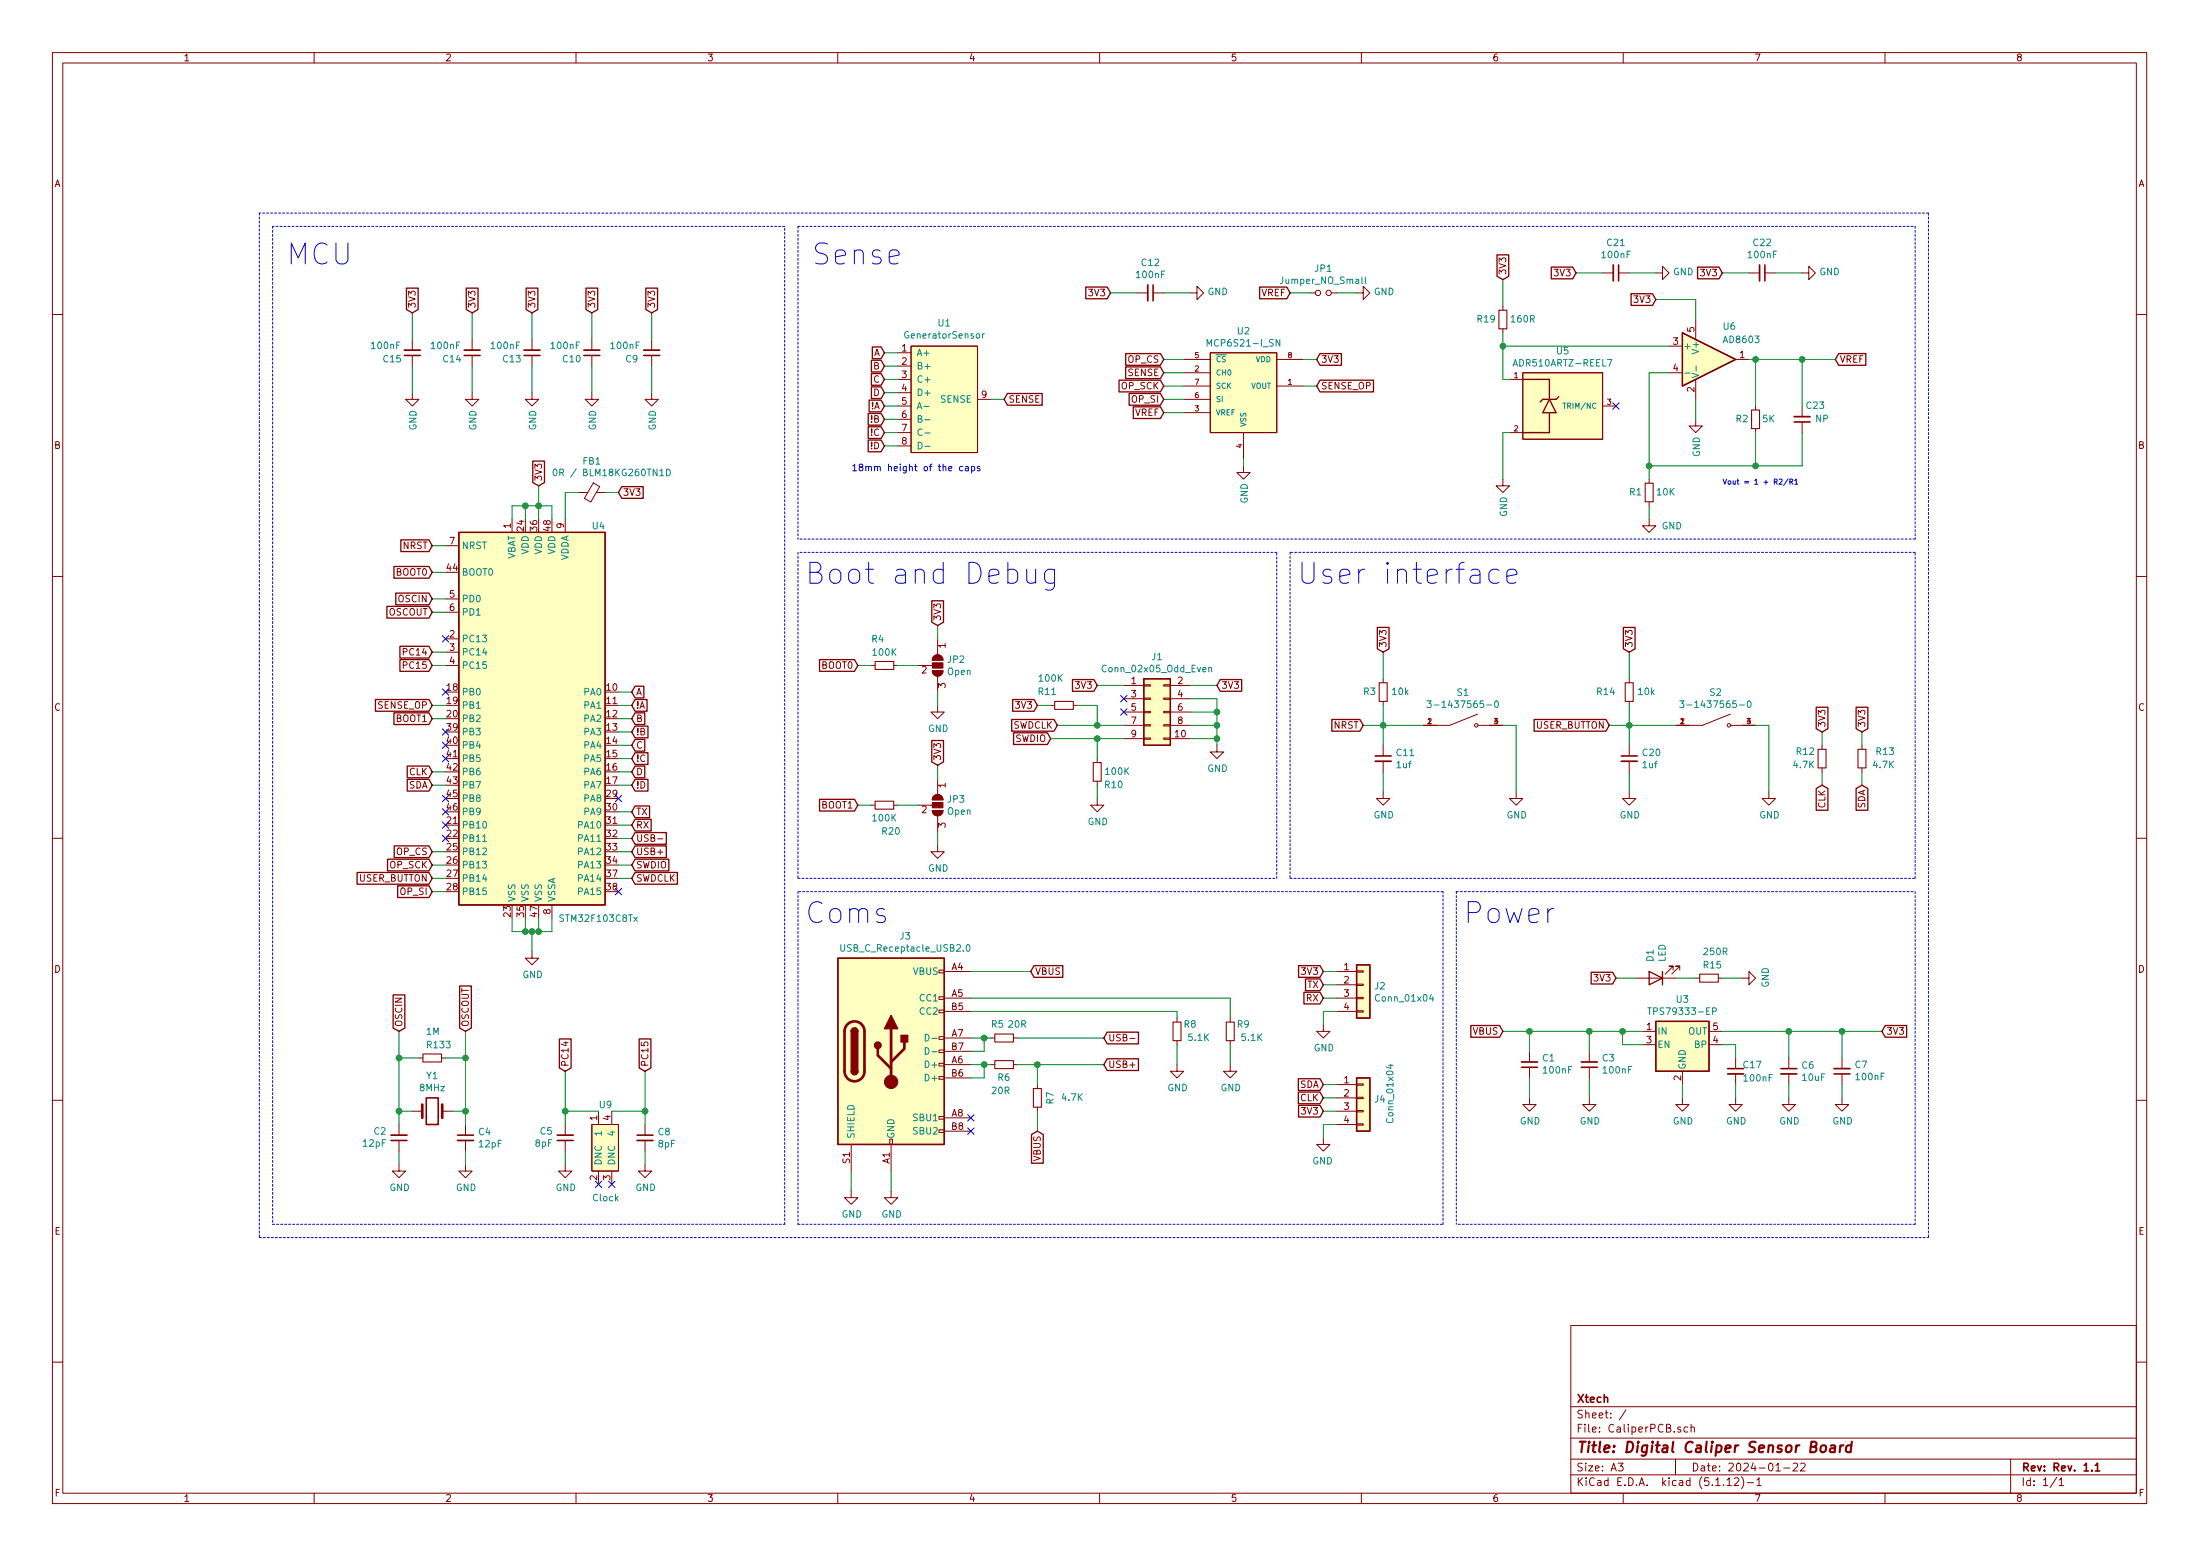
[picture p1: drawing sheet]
<svg xmlns="http://www.w3.org/2000/svg" width="420mm" height="297mm" viewBox="0 0 420 297" stroke-linecap="round" stroke-linejoin="round" font-family="sans-serif">
<g fill="none" stroke="#840000" stroke-width=".19">
<path d="M10 10h400v277h-400zM12 12h396v273.1h-396zM60 10v2M110 10v2M160 10v2M210 10v2M260 10v2M310 10v2M360 10v2M217.2 55.9h2M220.2 55.9h2M227.3 55.9h1.3v-1.3l1.3 1.3-1.3 1.3v-1.3"/>
<path d="M250.2 55.9h1M254.3 55.9h1M259.1 55.9h1.2v-1.3l1.3 1.3-1.3 1.3v-1.3M287 58.5v.7M306.1 52.1h2M309.1 52.1h2M316.2 52.1h1.3v-1.3l1.3 1.3-1.3 1.3v-1.3M334 52.1h2M337.1 52.1h2M344.2 52.1h1.2v-1.3l1.3 1.3-1.3 1.3v-1.3M10 60h2M78.7 75v1.2h1.3l-1.3 1.3-1.2-1.3h1.2"/>
<path d="M78.7 64.8v2M78.7 67.9v2M90.2 75v1.2h1.2l-1.2 1.3-1.3-1.3h1.3M90.2 64.8v2M90.2 67.9v2M101.6 75v1.2h1.3l-1.3 1.3-1.3-1.3h1.3M101.6 64.8v2M101.6 67.9v2M113 75v1.2h1.3l-1.3 1.3-1.2-1.3h1.2M113 64.8v2M113 67.9v2M124.5 75v1.2h1.2l-1.2 1.3-1.3-1.3h1.3"/>
<path d="M124.5 64.8v2M124.5 67.9v2M171.4 72.4h2.6M171.4 77.5h2.6M171.4 67.3h2.6M171.4 69.9h2.6M171.4 75h2.6M174 66.1h12.7v20.3h-12.7zM186.7 76.2h2.5M226.1 73.7h5M226.1 71.2h5M226.1 78.8h5"/>
<path d="M226.1 68.6h5M226.1 76.2h5M231.1 67.3h12.7v15.3h-12.7zM243.8 73.7h5.1M243.8 68.6h5.1M287 62.8v.7M288.3 72.4h2.5M290.8 71.2h15.3v12.7h-15.3zM306.1 77.5h2.5M318.8 71.2h2.5M318.8 66.1h2.5M323.8 61v3.8"/>
<path d="M323.8 72.4v3.8M331.5 68.6h2.5M335.3 77.5v.8M344.2 77.5v2M408 60h2M97.8 99.1v2.5M107.9 99.1v2.5M110.5 94h1.7M113.3 92.2l1.2 .7-1.7 2.9-1.2-.7zM113.9 94h1.7M171.4 82.6h2.6M171.4 80h2.6"/>
<path d="M171.4 85.1h2.6M237.5 88.9v1.3h1.3l-1.3 1.3-1.3-1.3h1.3M237.5 82.6v5.1M287 91.5v1.2h1.3l-1.3 1.3-1.3-1.3h1.3M288.3 82.6h2.5M315 99.1v1.3h1.2l-1.2 1.2-1.3-1.2h1.3M315 91.5v.7M315 95.8v.8M323.8 80v1.3h1.3l-1.3 1.3-1.2-1.3h1.2M335.3 81.8v.8M344.2 80.6v2M10 110h2"/>
<path d="M85.1 104.2h2.5M85.1 114.3h2.5M85.1 116.9h2.5M408 110h2M85.1 127h2.5M85.1 122h2.5M85.1 124.5h2.5M166.4 127h.7M170.7 127h.7M175.3 127h2.8M178.1 128.1h2a1.02 1.02 0 0 1-1 1 1.02 1.02 0 0 1-1-1zM178.3 125.4a1.02 1.02 0 0 1 1.1-.3 1.02 1.02 0 0 1 .7 .9h-2z"/>
<path d="M179.1 134.7v1.2h1.2l-1.2 1.3-1.3-1.3h1.3M179.1 122v3M179.1 129.1v3M200.7 134.7h.7M205 134.7h.7M214.6 138.5h3.8M214.6 130.8h3.8M214.6 133.4h3.8M214.6 135.9h3.8M218.4 138.3h1.3v.3h-1.3zM218.4 133.3h1.3v.2h-1.3zM218.4 130.7h1.3v.3h-1.3z"/>
<path d="M218.4 135.8h1.3v.3h-1.3zM222.2 138.3h1.3v.3h-1.3zM222.2 133.3h1.3v.2h-1.3zM222.2 130.7h1.3v.3h-1.3zM222.2 135.8h1.3v.3h-1.3zM223.5 138.5h3.8M223.5 130.8h3.8M223.5 133.4h3.8M223.5 135.9h3.8M264.2 129.6v.7M264.2 133.9v.8M282.2 136.3l-5.3 2.2h-5.1"/>
<path d="M282.3 138.5h4.7M311.1 129.6v.7M311.1 133.9v.8M330.5 136.3l-5.4 2.2h-5.1M330.6 138.5h4.7M166.4 153.7h.7M170.7 153.7h.7M175.3 153.7h2.8M178.1 154.7h2a1.02 1.02 0 0 1-1 1 1.02 1.02 0 0 1-1-1zM178.3 152a1.02 1.02 0 0 1 1.1-.3 1.02 1.02 0 0 1 .7 1h-2zM179.1 148.6v3.1M179.1 155.7v3.1"/>
<path d="M209.5 152.4v1.3h1.3l-1.3 1.3-1.2-1.3h1.2M209.5 144.8v.8M209.5 149.1v.8M214.6 141h3.8M218.4 140.9h1.3v.2h-1.3zM222.2 140.9h1.3v.2h-1.3zM223.5 141h3.8M232.4 142.3v1.2h1.3l-1.3 1.3-1.3-1.3h1.3M264.2 151.2v1.2h1.2l-1.2 1.3-1.3-1.3h1.3M264.2 142.3v2M264.2 145.3v2.1M289.6 151.2v1.2h1.2l-1.2 1.3-1.3-1.3h1.3"/>
<path d="M311.1 151.2v1.2h1.3l-1.3 1.3-1.2-1.3h1.2M311.1 142.3v2M311.1 145.3v2.1M337.8 151.2v1.2h1.3l-1.3 1.3-1.3-1.3h1.3M348 142.3v.7M348 146.6v.8M355.6 142.3v.7M355.6 146.6v.8M10 160h2M105.4 172.8v2.5M125.6 160.1h1M179.1 161.3v1.3h1.2l-1.2 1.3-1.3-1.3h1.3"/>
<path d="M408 160h2M101.6 181.6v1.3h1.3l-1.3 1.3-1.3-1.3h1.3M179.3 197.9h1v.5h-1zM179.3 192.8h1v.5h-1zM179.3 190.3h1v.5h-1zM179.3 185.2h1v.5h-1zM180.3 185.5h5.1M180.3 190.5h5.1M180.3 198.2h5.1M180.3 193.1h5.1M189.2 198.2h.8M193.5 198.2h.8"/>
<path d="M215.8 198.2h1M224.8 194.3v.8M224.8 198.7v.7M234.9 194.3v.8M234.9 198.7v.7M252.7 195.6v1.3h1.3l-1.3 1.3-1.2-1.3h1.2M255.3 185.5h3.8M255.3 190.5h3.8M255.3 193.1h3.8M255.3 188h3.8M259.1 192.9h1.2v.3h-1.2zM259.1 190.4h1.2v.3h-1.2z"/>
<path d="M259.1 185.3h1.2v.3h-1.2zM259.1 187.9h1.2v.2h-1.2zM312.4 186.7h7.6M313.7 196.9h2.5M313.7 199.4h2.5M319.5 185.2v-.8h-.7h.7l-1.5 1.6M320.8 185.2v-.8h-.8h.8l-1.5 1.6M323.8 186.7h.8M326.4 196.9h2.5M326.4 199.4h2.5M328.2 186.7h.7M332.7 186.7h1.3v-1.2l1.3 1.2-1.3 1.3v-1.3"/>
<path d="M10 210h2M76.2 214.7v2M76.2 217.7v2M78.7 212.1h1.9M80 202h.8M84.3 202h.8M84.5 212.1h1.9M88.9 214.7v2M88.9 217.7v2M107.9 214.7v2M107.9 217.7v2M113 214.7h5.1v8.9h-5.1z"/>
<path d="M114.3 212.1v2.6M116.8 212.1v2.6M123.2 214.7v2M123.2 217.7v2M162.6 218.5v5.1M169.9 217.5h.5v1h-.5zM170.2 218.5v5.1M179.3 215.7h1v.5h-1zM179.3 213.1h1v.6h-1zM179.3 205.5h1v.5h-1zM179.3 203h1v.5h-1zM179.3 200.4h1v.6h-1z"/>
<path d="M180.3 203.2h5.1M180.3 213.4h5.1M180.3 205.8h5.1M180.3 200.7h5.1M180.3 215.9h5.1M189.2 203.2h.8M193.5 203.2h.8M198.1 207v.8M198.1 211.4v.7M224.8 203.2v1.3h1.3l-1.3 1.3-1.3-1.3h1.3M234.9 203.2v1.3h1.3l-1.3 1.3-1.2-1.3h1.2M252.7 217.2v1.3h-1.2l1.2 1.2 1.3-1.2h-1.3"/>
<path d="M255.3 212.1h3.8M255.3 207h3.8M255.3 209.6h3.8M255.3 214.7h3.8M259.1 214.5h1.2v.3h-1.2zM259.1 212h1.2v.3h-1.2zM259.1 206.9h1.2v.3h-1.2zM259.1 209.5h1.2v.2h-1.2zM292.1 209.6v1.3h1.3l-1.3 1.2-1.3-1.2h1.3M292.1 200.7v2M292.1 203.7v2.1M303.5 209.6v1.3h1.3l-1.3 1.2-1.2-1.2h1.2"/>
<path d="M303.5 200.7v2M303.5 203.7v2.1M321.3 209.6v1.3h1.3l-1.3 1.2-1.3-1.2h1.3M321.3 204.5v2.5M331.5 209.6v1.3h1.2l-1.2 1.2-1.3-1.2h1.3M331.5 202v2M331.5 205v2M341.6 209.6v1.3h1.3l-1.3 1.2-1.2-1.2h1.2M341.6 202v2M341.6 205v2M351.8 209.6v1.3h1.3l-1.3 1.2-1.3-1.2h1.3M351.8 202v2"/>
<path d="M351.8 205v2M408 210h2M76.2 222.3v1.3h1.3l-1.3 1.2-1.3-1.2h1.3M88.9 222.3v1.3h1.3l-1.3 1.2-1.3-1.2h1.3M107.9 222.3v1.3h1.3l-1.3 1.2-1.2-1.2h1.2M114.3 223.6v2.5M116.8 223.6v2.5M123.2 222.3v1.3h1.3l-1.3 1.2-1.3-1.2h1.3M162.6 227.4v1.2h1.2l-1.2 1.3-1.3-1.3h1.3M170.2 227.4v1.2h1.2l-1.2 1.3-1.3-1.3h1.3M300 253h108v32.1h-108zM10 260h2"/>
<path d="M300 278.5h108M300 274.5h108M300 268.5h108M309 279.3h1l-.5 .6 .4 .1v.7l-.2 .1-.7-.1M310.5 269.1l-1.2 2M320 278.5v3M321 272.5l-.4-.1-.2 .2 .1 .2 .5 .2v.3h-.6M322.3 272.5l-.4-.1-.3 .3 .1 .6 .2 .1 .4-.1M323 272.5l.2-.1 .3 .1 .1 .9M323 271.9v1.5M342.5 279.5l.5-.2 .3 .2v.2l-.9 1.1h.9M343.9 279.5l.5-.2 .3 .2 .1 .2-1 1.1h1"/>
<path d="M384 278.5v6.6M408 260h2M60 285.1v1.9M110 285.1v1.9M160 285.1v1.9M210 285.1v1.9M260 285.1v1.9M300 281.5h108M310 285.1v1.9M329.8 282.5l.5-.4v1.5M329.8 283.6h.9M331.2 282.3l.6-.2 .2 .2 .1 .2-.9 1.1h.9"/>
<path d="M332.6 281.9a1.71 1.71 0 0 1 0 2.3M333.7 283h1.2M335.5 282.5l.4-.4v1.5M335.5 283.6h.9M339.2 280.8h.8M340.7 280.2h1.1M360 285.1v1.9M392.8 282l-1.3 2M393.2 282.5l.5-.4v1.5M393.2 283.6h.9"/>
<circle cx="251.7" cy="55.9" r=".51"/>
<circle cx="253.7" cy="55.9" r=".51"/>
<circle cx="281.9" cy="138.5" r=".33"/>
<circle cx="330.2" cy="138.5" r=".33"/>
</g>
<g fill="none" stroke="#840000" stroke-width=".3">
<path d="M220.2 54.4v3M309.1 50.6v3M337.1 50.6v3M77.2 67.9h3.1M88.6 67.9h3.1M100.1 67.9h3M111.5 67.9h3.1M122.9 67.9h3.1M342.6 80.6h3.1M262.6 144.3h3.1M309.6 144.3h3.1M74.7 217.7h3"/>
<path d="M81.4 209.6h2.3v5.1h-2.3zM87.4 216.7h3M106.4 217.7h3.1M121.7 216.7h3M290.6 203.7h3M302 203.7h3.1M329.9 204h3.1M340.1 204h3.1M350.3 205h3M400.2 279.7l.4-.4v1.5M399.5 280.7v.1M400.2 280.8h.8"/>
</g>
<path d="M347.8 276.1l.2-.1a.51 .51 0 0 1 .8 .3l-.2 .7a.51 .51 0 0 1-.6 .2 .51 .51 0 0 1-.4-.4zM349.7 276h.7v1.2M350.5 276.4l-.7 .1a.4 .4 0 0 0-.3 .3 .4 .4 0 0 0 .2 .4l.7-.1M351.5 275.9l-.2 1.3M352.1 275.9a.55 .55 0 0 0-.7 .4M353.6 276a.68 .68 0 0 0-1 .3v.7l.3 .2 .5-.1M353.7 275.2l-.3 2" fill="none" stroke="#840000" stroke-width=".41"/>
<path d="M161.8 195.5a1.89 1.89 0 0 1 2.1-.4 1.89 1.89 0 0 1 1.2 1.8v7.6a1.9 1.9 0 0 1-1.9 1.9 1.9 1.9 0 0 1-1.9-1.9v-7.8l.1-.5zM170.2 196.4v10.1M172.7 198.9v1.3l-2.5 2.5M80.6 210.9v2.5M84.5 210.9v2.5M167.6 200.2v1.3l2.6 2.5" fill="none" stroke="#840000" stroke-width=".51"/>
<g fill="none" stroke="#840000" stroke-width=".33">
<path d="M219.2 54.4v3M308.1 50.6v3M336 50.6v3M77.2 66.8h3.1M88.6 66.8h3.1M100.1 66.8h3M111.5 66.8h3.1M122.9 66.8h3.1M342.6 79.5h3.1M262.6 145.3h3.1M309.6 145.3h3.1M74.7 216.7h3"/>
<path d="M87.4 217.7h3M106.4 216.7h3.1M121.7 217.7h3M290.6 202.7h3M302 202.7h3.1M329.9 205h3.1M340.1 205h3.1M350.3 204h3"/>
</g>
<g fill="#ffffc2" stroke="#ffffc2" stroke-width=".19">
<path d="M231.1 67.3h12.7v15.3h-12.7z"/>
<path d="M160 182.9h20.3v35.6h-20.3z"/>
<path d="M321.3 63.5l10.2 5.1-10.2 5.1z"/>
<path d="M290.8 71.2h15.3v12.7h-15.3z"/>
<path d="M174 66.1h12.7v20.3h-12.7z"/>
<path d="M87.6 101.6h28v71.2h-28z"/>
<path d="M259.1 205.8h2.5v10.1h-2.5z"/>
<path d="M218.4 129.6h5.1v12.7h-5.1z"/>
<path d="M113 214.7h5.1v8.9h-5.1z"/>
<path d="M316.2 195h10.2v9.5h-10.2z"/>
<path d="M259.1 184.2h2.5v10.1h-2.5z"/>
</g>
<g fill="none" stroke="#008484" stroke-width=".19">
<path d="M260.8 52.9v1.1l.1 .1M175.4 79.9h.5l.1-.2v-.2l-.6-.2v1.3h.4l.2-.1 .1-.3-.3-.3M176.5 77.6h.9M187.7 63.7v.9M188 63.7l-.3 .2M230.5 66.1v-1.3l.4 .9 .5-.9v1.3M244.4 64.8v1.3l-.7-1.3v1.3M298.5 76.9h.6M307 68.6h.8l-.5 1.3M321.8 71.2h1M323.1 71.2l1.3 .5-1.3 .4M323.9 69.9v.9"/>
<path d="M105.8 89.6l.1-.1a.67 .67 0 0 1 .5 .7 .67 .67 0 0 1-.5 .6 .83 .83 0 0 1-.1-1.2zM127.3 89.5a.64 .64 0 0 1 .7 .7 .64 .64 0 0 1-.7 .6zM175.4 84.4a.64 .64 0 0 1 .7 .7 .64 .64 0 0 1-.7 .6zM176.1 82a.6 .6 0 0 0-.8 .4 .6 .6 0 0 0 .5 .7l.3-.1M176.6 80.1h1M176.6 82.7h1M176.6 85.2h1M230.9 127.5l.1-.1 .3 .1 .1 .8M230.9 127.4v.9M272.5 133.8h.8l-.4 .5 .4 .1-.1 .6-.5 .1-.2-.2M285.5 133.9l.2-.1a.69 .69 0 0 1 .5 .6 .69 .69 0 0 1-.5 .7l-.2-.2-.1-.3zM320.8 133.8h.8l-.4 .5 .3 .1v.6l-.5 .1-.2-.2"/>
<path d="M333.8 133.9l.2-.1a.69 .69 0 0 1 .4 .6 .69 .69 0 0 1-.4 .7l-.2-.2-.1-.3zM92.2 160.6h.7M160.6 180.3v1.1l.2 .2 .4-.1 .1-.1v-1.1M176.7 197.4a.64 .64 0 0 1 .7 .7 .64 .64 0 0 1-.7 .6zM176.7 200a.64 .64 0 0 1 .7 .6 .64 .64 0 0 1-.7 .7zM178 198.2h.9M184.7 180.5l.1-.2a.69 .69 0 0 1 .5 .7 .69 .69 0 0 1-.5 .6l-.3-.5zM273.3 189.8l-.3 .9h.8M273.6 190.3v.8M314.7 192.4h.7M315 192.4v1.3M327.1 193.1l.6-.1v-.5l-.6-.1v1.3"/>
<path d="M178 200.8h.9M265.2 203.4h.8M265.6 203.2v.8l-.9-.3"/>
</g>
<g fill="none" stroke="#840000" stroke-width=".2">
<path d="M286.3 59.2h1.5v3.6h-1.5zM334.5 78.3h1.5v3.5h-1.5zM314.2 92.2h1.5v3.6h-1.5zM167.1 126.3h3.6v1.5h-3.6zM201.4 133.9h3.6v1.5h-3.6zM263.4 130.3h1.5v3.6h-1.5zM310.4 130.3h1.5v3.6h-1.5zM167.1 152.9h3.6v1.6h-3.6zM208.8 145.6h1.5v3.5h-1.5zM347.2 143h1.5v3.6h-1.5zM354.8 143h1.6v3.6h-1.6zM190 197.4h3.5v1.5h-3.5z"/>
<path d="M224 195.1h1.6v3.6h-1.6zM234.2 195.1h1.5v3.6h-1.5zM324.6 186h3.6v1.5h-3.6zM80.8 201.2h3.5v1.5h-3.5zM190 202.5h3.5v1.5h-3.5zM197.4 207.8h1.5v3.6h-1.5z"/>
</g>
<g fill="#840000" stroke="#840000" stroke-width=".19">
<path d="M178.3 125.4a1.02 1.02 0 0 1 1.1-.3 1.02 1.02 0 0 1 .7 .9h-2z"/>
<path d="M178.1 128.1h2a1.02 1.02 0 0 1-1 1 1.02 1.02 0 0 1-1-1z"/>
<path d="M178.1 126.5h2v1h-2z"/>
<path d="M178.3 152a1.02 1.02 0 0 1 1.1-.3 1.02 1.02 0 0 1 .7 1h-2z"/>
<path d="M178.1 154.7h2a1.02 1.02 0 0 1-1 1 1.02 1.02 0 0 1-1-1z"/>
<path d="M178.1 153.2h2v1h-2z"/>
<circle cx="170.2" cy="206.5" r="1.27"/>
</g>
<g fill="none" stroke="#840000" stroke-width=".25">
<path d="M77.6 55h2.3v4.1l-1.2 .6-1.1-.6zM89.1 55h2.2v4.1l-1.1 .6-1.1-.6zM100.5 55h2.2v4.1l-1.1 .6-1.1-.6zM111.9 55h2.2v4.1l-1.1 .6-1.1-.6zM123.3 55h2.3v4.1l-1.1 .6-1.2-.6zM207.4 54.8h4.1l.6 1.1-.6 1.1h-4.1zM240.6 54.8h5.1l.7 1.1-.7 1.1h-5.1zM285.9 48.7h2.2v4l-1.1 .7-1.1-.7zM296.3 51h4.1l.6 1.1-.6 1.1h-4.1zM311.5 56.1h4.1l.6 1.1-.6 1.1h-4.1zM324.2 51h4.1l.6 1.1-.6 1.1h-4.1zM165.8 78.9h2.5l.6 1.1-.6 1.2h-2.5z"/>
<path d="M166 76.4h2.3l.6 1.1-.6 1.1h-2.3zM166.4 68.8h1.9l.6 1.1-.6 1.1h-1.9zM166.4 71.3h1.9l.6 1.1-.6 1.1h-1.9zM166.4 73.8h1.9l.6 1.2-.6 1.1h-1.9zM166.6 66.2h1.7l.6 1.1-.6 1.2h-1.7zM192.4 75.1h6.6v2.3h-6.6l-.6-1.2zM213.7 72.6h7.9l.6 1.1-.6 1.1h-7.9zM215 70h6.6l.6 1.2-.6 1.1h-6.6zM215 67.5h6.6l.6 1.1-.6 1.1h-6.6zM215.6 75.1h6l.6 1.1-.6 1.2h-6zM216.4 77.7h5.2l.6 1.1-.6 1.1h-5.2zM252.1 72.6h10.2v2.2h-10.2l-.6-1.1z"/>
<path d="M252.1 67.5h4.1v2.2h-4.1l-.6-1.1zM290.8 72.4h5.1v3.8M295.9 76.2l1.3 2.6h-2.6zM295.9 78.8v3.8h-5.1M297.7 75.7l-.5 .5h-2.6l-.5 .5M321.3 63.5l10.2 5.1-10.2 5.1zM351.2 67.5h5.1v2.2h-5.1l-.7-1.1zM101.8 88h2.2v4.1l-1.1 .6-1.1-.6zM118.7 92.9h4.1v2.2h-4.1l-.6-1.1zM165.8 84h2.5l.6 1.1-.6 1.1h-2.5zM165.8 81.5h2.5l.6 1.1-.6 1.1h-2.5zM73.9 115.8h8l.6 1.1-.6 1.1h-8z"/>
<path d="M75.2 108.1h6.7l.6 1.2-.6 1.1h-6.7zM75.6 113.2h6.3l.6 1.1-.6 1.2h-6.3zM76.6 103.1h5.3l.6 1.1-.6 1.1h-5.3zM87.6 101.6h28v71.2h-28zM178 114.7h2.2v4.1l-1.1 .6-1.1-.6zM263 119.8h2.3v4.1l-1.1 .6-1.2-.6zM310 119.8h2.3v4.1l-1.2 .6-1.1-.6zM71.7 133.5h10.2l.6 1.2-.6 1.1h-10.2zM75.2 136.1h6.7l.6 1.1-.6 1.1h-6.7zM76.4 123.4h5.5l.6 1.1-.6 1.1h-5.5zM76.4 125.9h5.5l.6 1.1-.6 1.2h-5.5zM121.3 136.1h1.8v2.2h-1.8l-.7-1.1z"/>
<path d="M121.3 131h1.7v2.2h-1.7l-.7-1.1zM121.3 133.5h2.3v2.3h-2.3l-.7-1.1zM121.3 138.6h2.4v2.3h-2.4l-.7-1.2zM156.5 125.9h6.7l.6 1.1-.6 1.2h-6.7zM193.2 137.3h8.1l.6 1.2-.6 1.1h-8.1zM193.4 133.5h4.1l.6 1.2-.6 1.1h-4.1zM193.6 139.9h6.4l.7 1.1-.7 1.1h-6.4zM204.8 129.7h4.1l.6 1.1-.6 1.2h-4.1zM218.4 129.6h5.1v12.7h-5.1zM233 129.7h4.1v2.3h-4.1l-.6-1.2zM254.4 137.3h5.3l.6 1.2-.6 1.1h-5.3zM293 137.3h13.7l.6 1.2-.6 1.1h-13.7z"/>
<path d="M346.9 135h2.2v4.1l-1.1 .6-1.1-.6zM354.5 135h2.2v4.1l-1.1 .6-1.1-.6zM77.8 148.8h4.1l.6 1.1-.6 1.1h-4.1zM77.8 146.2h4.1l.6 1.2-.6 1.1h-4.1zM121.3 146.2h1.8v2.3h-1.8l-.7-1.1zM121.3 141.2h1.8v2.2h-1.8l-.7-1.1zM121.3 153.9h2.8v2.2h-2.8l-.7-1.1zM121.3 156.4h3.1v2.2h-3.1l-.7-1.1zM121.3 158.9h6v2.3h-6l-.7-1.1zM121.3 143.7h2.4v2.2h-2.4l-.7-1.1zM121.3 148.8h2.4v2.2h-2.4l-.7-1.1zM156.5 152.6h6.7l.6 1.1-.6 1.1h-6.7z"/>
<path d="M178 141.4h2.2v4.1l-1.1 .6-1.1-.6zM346.9 150.5l1.1-.6 1.1 .6v4.2h-2.2zM354.5 150.5l1.1-.6 1.1 .6v4.2h-2.2zM68.2 166.6h13.7l.6 1.1-.6 1.1h-13.7zM74 164h7.9l.6 1.1-.6 1.2h-7.9zM75.3 161.5h6.6l.6 1.1-.6 1.1h-6.6zM75.9 169.1h6l.6 1.1-.6 1.1h-6zM121.3 164h6.4v2.3h-6.4l-.7-1.2zM121.3 161.5h6v2.2h-6l-.7-1.1zM121.3 166.6h8.1v2.2h-8.1l-.7-1.1zM75.1 189.9h2.2v6.4l-1.1 .6-1.1-.6zM87.8 188.2h2.2v8.1l-1.1 .6-1.1-.6z"/>
<path d="M106.8 198.3h2.3v5.6l-1.2 .6-1.1-.6zM122.1 198.3h2.2v5.6l-1.1 .6-1.1-.6zM160 182.9h20.3v35.6h-20.3zM162.6 196.9a.63 .63 0 0 1 .6-.6 .63 .63 0 0 1 .6 .6M197.5 184.3h5.5v2.3h-5.5l-.7-1.1zM211.5 197h5.9v2.3h-5.9l-.7-1.1zM248 184.3h4.1l.6 1.2-.6 1.1h-4.1zM249 189.4h3.1l.6 1.1-.6 1.2h-3.1zM249.3 186.9h2.8l.6 1.1-.6 1.1h-2.8zM259.1 184.2h2.5v10.1h-2.5zM280.9 195.8h5.5l.6 1.1-.6 1.1h-5.5zM303.9 185.6h4.1l.6 1.1-.6 1.1h-4.1z"/>
<path d="M315 185.5l2.5 1.2-2.5 1.3zM316.2 195h10.2v9.5h-10.2zM317.5 185.5v2.5M360 195.8h4.1v2.2h-4.1l-.6-1.1zM162.6 204.5a.63 .63 0 0 0 .6 .6 .63 .63 0 0 0 .6-.6M197 216.6l1.1-.7 1.1 .7v5.5h-2.2zM211.5 202.1h5.9v2.3h-5.9l-.7-1.2zM248 205.9h4.1l.6 1.1-.6 1.2h-4.1zM248 208.5h4.1l.6 1.1-.6 1.1h-4.1zM248 211h4.1l.6 1.1-.6 1.1h-4.1zM259.1 205.8h2.5v10.1h-2.5z"/>
</g>
<g fill="#840000" stroke="#840000" stroke-width=".25">
<path d="M162.6 204.5h1.2a.63 .63 0 0 1-.6 .6 .63 .63 0 0 1-.6-.6z"/>
<path d="M162.7 196.4h.1a.62 .62 0 0 1 .7-.1 .62 .62 0 0 1 .3 .6h-1.2z"/>
<path d="M162.6 196.9h1.2v7.6h-1.2z"/>
<path d="M172.1 197.6h1.3v1.3h-1.3z"/>
<path d="M170.2 193.8l1.2 2.6h-2.5z"/>
<circle cx="167.6" cy="199.6" r=".63"/>
</g>
<g fill="none" stroke="#0000c2" stroke-width=".19" stroke-dasharray=".4 .4">
<path d="M49.5 40.7v195.6M52.1 43.2v190.5M149.9 43.2h-97.8M152.4 43.2v59.7M152.4 43.2h213.4M365.8 43.2v59.7M368.3 40.7v195.6M368.3 40.7h-318.8M152.4 105.4v62.3M243.8 105.4h-91.4M246.4 105.4v62.3M365.8 102.9h-213.4"/>
<path d="M365.8 105.4h-119.4M152.4 167.7h91.4M152.4 170.2v63.5M243.8 167.7v-62.3M246.4 167.7h119.4M275.6 170.2h-123.2M278.1 170.2v63.5M278.1 170.2h87.7M365.8 167.7v-62.3M365.8 170.2v63.5M49.5 236.3h318.8M52.1 233.7h97.8"/>
<path d="M149.9 233.7v-190.5M152.4 233.7h123.2M275.6 233.7v-63.5M365.8 233.7h-87.7"/>
</g>
<g fill="none" stroke="#008400" stroke-width=".19">
<path d="M78.7 59.7v5.1M90.2 59.7v5.1M101.6 59.7v5.1M113 59.7v5.1M124.5 59.7v5.1M212.1 55.9h5.1M222.2 55.9h5.1M246.4 55.9h3.8M255.3 55.9h3.8M287 53.4v5.1M301 52.1h5.1M311.1 52.1h5.1"/>
<path d="M316.2 57.2h7.6v3.8M328.9 52.1h5.1M339.1 52.1h5.1M78.7 69.9v5.1M90.2 69.9v5.1M101.6 69.9v5.1M113 69.9v5.1M124.5 69.9v5.1M168.9 67.3h2.5M168.9 72.4h2.5M168.9 77.5h2.5M168.9 75h2.5"/>
<path d="M168.9 69.9h2.5M189.2 76.2h2.6M222.2 68.6h3.9M222.2 73.7h3.9M222.2 76.2h3.9M222.2 78.8h3.9M222.2 71.2h3.9M248.9 68.6h2.6M248.9 73.7h2.6M287 63.5v8.9h1.3M287 66.1h31.8M318.8 71.2h-3.8v20.3"/>
<path d="M323.8 76.2v3.8M334 68.6h16.5M335.3 68.6v8.9M344.2 68.6v8.9M97.8 99.1v-2.5h7.6v2.5M100.3 96.6v2.5M102.9 92.7v6.4M110.5 94h-2.6v5.1M115.6 94h2.5M168.9 82.6h2.5M168.9 85.1h2.5M168.9 80h2.5"/>
<path d="M237.5 87.7v1.2M288.3 82.6h-1.3v8.9M315 96.6v2.5M335.3 82.6v6.3M344.2 82.6v6.3h-29.2M82.5 109.3h2.6M82.5 104.2h2.6M82.5 116.9h2.6M82.5 114.3h2.6M179.1 119.4v2.6M82.5 134.7h2.6M82.5 127h2.6"/>
<path d="M82.5 137.2h2.6M82.5 124.5h2.6M118.1 134.7h2.5M118.1 137.2h2.5M118.1 139.7h2.5M118.1 132.1h2.5M163.8 127h2.6M171.4 127h3.9M179.1 132.1v2.6M198.1 134.7h2.6M201.9 138.5h12.7M205.7 134.7h3.8v3.8"/>
<path d="M209.5 130.8h5.1M227.3 138.5h5.1M227.3 133.4h5.1v8.9M227.3 135.9h5.1M227.3 130.8h5.1M260.3 138.5h11.5M264.2 124.5v5.1M264.2 134.7v7.6M287 138.5h2.6v12.7M307.3 138.5h12.7M311.1 124.5v5.1M311.1 134.7v7.6"/>
<path d="M335.3 138.5h2.5v12.7M348 139.7v2.6M355.6 139.7v2.6M82.5 149.9h2.6M82.5 147.4h2.6M118.1 149.9h2.5M118.1 147.4h2.5M118.1 144.8h2.5M118.1 142.3h2.5M118.1 157.5h2.5M118.1 155h2.5M163.8 153.7h2.6"/>
<path d="M171.4 153.7h3.9M179.1 146.1v2.5M179.1 158.8v2.5M200.7 141h13.9M209.5 141v3.8M209.5 149.9v2.5M227.3 141h5.1M264.2 147.4v3.8M311.1 147.4v3.8M348 147.4v2.5M355.6 147.4v2.5M82.5 162.6h2.6"/>
<path d="M82.5 165.1h2.6M82.5 170.2h2.6M82.5 167.7h2.6M97.8 175.3v2.5h7.6v-2.5M100.3 175.3v2.5M101.6 177.8v3.8M102.9 175.3v2.5M118.1 162.6h2.5M118.1 165.1h2.5M118.1 167.7h2.5M118.1 160.1h2.5M76.2 196.9v17.8"/>
<path d="M88.9 196.9v17.8M185.4 190.5h49.5v3.8M185.4 193.1h39.4v1.2M185.4 198.2h3.8M185.4 185.5h11.4M188 198.2v2.5h-2.6M194.3 198.2h16.5M224.8 199.4v3.8M234.9 199.4v3.8M252.7 190.5h2.6M252.7 185.5h2.6M252.7 188h2.6"/>
<path d="M255.3 193.1h-2.6v2.5M287 196.9h26.7M292.1 196.9v3.8M303.5 196.9v3.8M308.6 186.7h3.8M309.9 196.9v2.5h3.8M320 186.7h3.8M328.9 186.7h3.8M328.9 199.4h2.6v2.6M328.9 196.9h30.5M341.6 196.9v5.1M351.8 196.9v5.1"/>
<path d="M76.2 212.1h2.5M76.2 219.7v2.6M76.2 202h3.8M85.1 202h3.8M86.4 212.1h2.5M88.9 219.7v2.6M107.9 212.1h6.4M107.9 204.5v10.2M107.9 219.7v2.6M116.8 212.1h6.4M123.2 204.5v10.2M123.2 219.7v2.6"/>
<path d="M185.4 203.2h3.8M188 203.2v2.6h-2.6M194.3 203.2h16.5M198.1 203.2v3.8M198.1 212.1v3.8M252.7 212.1h2.6M252.7 209.6h2.6M252.7 207h2.6M255.3 214.7h-2.6v2.5M292.1 205.8v3.8M303.5 205.8v3.8M321.3 207v2.6"/>
<path d="M331.5 207v2.6M341.6 207v2.6M351.8 207v2.6M162.6 223.6v3.8M170.2 223.6v3.8"/>
</g>
<g fill="none" stroke="#0000c2" stroke-width=".19">
<path d="M183.8 89.1l-.3-.1-.3 .3 .2 .5h.4M184.4 89.1h.5v.8M184.9 89.3l-.4 .1-.2 .2 .2 .3 .4-.1M185.5 89.1l.4-.1 .3 .3-.2 .5h-.5M185.5 89v1.3M187.1 89.1l-.3-.1-.2 .2 .1 .2 .4 .1v.3h-.5M339.8 91.5h.4l.2 .2-.6 .7h.6M341.5 91.4l-.9 1.3M341.8 92l.5-.1v-.4h-.5v.9M342.1 92l.3 .4M342.8 91.7l.3-.2v.9M342.8 92.4h.5"/>
<path d="M196.1 108.7v2.1l.2 .4a1.09 1.09 0 0 0 1.5-.2M197.8 108.7v2.6M201.4 108.7v3.2a1.07 1.07 0 0 1-1.7 .6M201.4 108.9l-.4-.2h-.7l-.6 .4-.2 .3v1.2l.4 .6 .4 .1h.7l.4-.1M286.3 108.9l-.4-.2h-.8l-.5 .4-.2 .3v1.2l.3 .6 .4 .1h.8l.4-.1M287.8 110l1.9-.4v-.3l-.2-.4-.4-.2h-.8l-.3 .2-.2 .4v1.5l.2 .4 .3 .1h.8l.4-.1"/>
</g>
<g fill="#008400" stroke="#008400" stroke-width=".25">
<circle cx="108" cy="212.1" r=".51"/>
<circle cx="101.6" cy="177.8" r=".51"/>
<circle cx="341.6" cy="196.9" r=".51"/>
<circle cx="188" cy="198.2" r=".51"/>
<circle cx="335.3" cy="68.6" r=".51"/>
<circle cx="344.2" cy="68.6" r=".51"/>
<circle cx="311.1" cy="138.5" r=".51"/>
<circle cx="123.2" cy="212.1" r=".51"/>
<circle cx="335.3" cy="88.9" r=".51"/>
<circle cx="351.8" cy="196.9" r=".51"/>
<circle cx="303.5" cy="196.9" r=".51"/>
<circle cx="315" cy="88.9" r=".51"/>
<circle cx="88.9" cy="212.1" r=".51"/>
<circle cx="292.1" cy="196.9" r=".51"/>
<circle cx="76.2" cy="212.1" r=".51"/>
<circle cx="88.9" cy="202" r=".51"/>
<circle cx="232.4" cy="135.9" r=".51"/>
<circle cx="232.4" cy="138.5" r=".51"/>
<circle cx="198.1" cy="203.2" r=".51"/>
<circle cx="100.3" cy="96.6" r=".51"/>
<circle cx="309.9" cy="196.9" r=".51"/>
<circle cx="232.4" cy="141" r=".51"/>
<circle cx="102.9" cy="177.8" r=".51"/>
<circle cx="287" cy="66.1" r=".51"/>
<circle cx="209.6" cy="141" r=".51"/>
<circle cx="100.3" cy="177.8" r=".51"/>
<circle cx="209.6" cy="138.5" r=".51"/>
<circle cx="102.9" cy="96.6" r=".51"/>
<circle cx="264.2" cy="138.5" r=".51"/>
<circle cx="188" cy="203.2" r=".51"/>
<circle cx="76.2" cy="202" r=".51"/>
</g>
<g fill="none" stroke="#000084" stroke-width=".19">
<path d="M308 76.9l1.2 1.2M309.2 76.9l-1.2 1.2M84.5 139.1l1.2 1.2M84.5 131.5l1.2 1.2M84.5 121.3l1.2 1.3M85.7 139.1l-1.2 1.2M85.7 131.5l-1.2 1.2M85.7 121.3l-1.2 1.3M214 135.3l1.2 1.2M214 132.8l1.2 1.2M215.2 135.3l-1.2 1.2M215.2 132.8l-1.2 1.2"/>
<path d="M84.5 156.9l1.2 1.2M84.5 159.4l1.2 1.3M84.5 154.4l1.2 1.2M84.5 151.8l1.2 1.2M84.5 144.2l1.2 1.2M84.5 141.7l1.2 1.2M85.7 156.9l-1.2 1.2M85.7 159.4l-1.2 1.3M85.7 154.4l-1.2 1.2M85.7 151.8l-1.2 1.2M85.7 144.2l-1.2 1.2M85.7 141.7l-1.2 1.2"/>
<path d="M117.5 151.8l1.2 1.2M118.7 151.8l-1.2 1.2M117.5 169.6l1.2 1.2M118.7 169.6l-1.2 1.2M184.8 215.3l1.2 1.2M184.8 212.8l1.2 1.2M186 215.3l-1.2 1.2M186 212.8l-1.2 1.2M113.7 225.5l1.2 1.2M114.9 225.5l-1.2 1.2M116.2 225.5l1.2 1.2M117.4 225.5l-1.2 1.2"/>
</g>
<g font-size="5.6" fill="#0000c2">
<text x="54.6" y="50.6">MCU</text>
<text x="154.9" y="50.6">Sense</text>
<text x="153.7" y="111.5">Boot and Debug</text>
<text x="247.6" y="111.5">User interface</text>
<text x="153.7" y="176.3">Coms</text>
<text x="279.4" y="176.3">Power</text>
</g>
<text font-size="2.8" fill="#840000" x="301" y="277.3">Title: Digital Caliper Sensor Board</text>
<g font-size="2.1" fill="#840000">
<text x="301" y="267.8">Xtech</text>
<text x="301" y="273.5">File: CaliperPCB.sch</text>
<text x="301" y="270.8">Sheet: /</text>
<text x="301" y="280.9">Size: A3</text>
<text x="323" y="280.9">Date: 2024-01-22</text>
<text x="386" y="280.9">Rev: Rev. 1.1</text>
<text x="301" y="283.7">KiCad E.D.A. kicad (5.1.12)-1</text>
<text x="386" y="283.7">Id: 1/1</text>
</g>
<g font-size="1.8" fill="#840000">
<text x="35" y="11.7">1</text>
<text x="85" y="11.7">2</text>
<text x="135" y="11.7">3</text>
<text x="185" y="11.7">4</text>
<text x="235" y="11.7">5</text>
<text x="285" y="11.7">6</text>
<text x="335" y="11.7">7</text>
<text x="385" y="11.7">8</text>
<text x="10.4" y="35.7">A</text>
<text x="408.4" y="35.7">A</text>
<text x="287.7" y="52.6" transform="rotate(-90 287.7 52.6)">3V3</text>
<text x="297.1" y="52.7">3V3</text>
<text x="325" y="52.7">3V3</text>
<text x="79.4" y="58.9" transform="rotate(-90 79.4 58.9)">3V3</text>
<text x="90.8" y="58.9" transform="rotate(-90 90.8 58.9)">3V3</text>
<text x="102.2" y="58.9" transform="rotate(-90 102.2 58.9)">3V3</text>
<text x="113.7" y="58.9" transform="rotate(-90 113.7 58.9)">3V3</text>
<text x="125.1" y="58.9" transform="rotate(-90 125.1 58.9)">3V3</text>
<text x="208.2" y="56.6">3V3</text>
<text x="240.9" y="56.6">VREF</text>
<text x="312.3" y="57.8">3V3</text>
<text x="319.6" y="65.8">3</text>
<text x="323.6" y="63.4" transform="rotate(-90 323.6 63.4)">5</text>
<text x="166.9" y="68">A</text>
<text x="166.9" y="70.5">B</text>
<text x="172.2" y="67.1">1</text>
<text x="172.2" y="69.6">2</text>
<text x="215.5" y="71.8">SENSE</text>
<text x="215.5" y="69.3">OP_CS</text>
<text x="252.2" y="69.3">3V3</text>
<text x="319.6" y="70.9">4</text>
<text x="332.3" y="68.4">1</text>
<text x="351.3" y="69.3">VREF</text>
<text x="166.9" y="73.1">C</text>
<text x="166.9" y="75.6">D</text>
<text x="172.2" y="72.2">3</text>
<text x="172.2" y="74.7">4</text>
<text x="172.2" y="77.3">5</text>
<text x="187.5" y="76">9</text>
<text x="192.6" y="76.9">SENSE</text>
<text x="214.2" y="74.3">OP_SCK</text>
<text x="216.3" y="76.9">OP_SI</text>
<text x="252.2" y="74.3">SENSE_OP</text>
<text x="323.6" y="74.8" transform="rotate(-90 323.6 74.8)">2</text>
<text x="166.3" y="80.7">!B</text>
<text x="166.3" y="78.1">!A</text>
<text x="166.3" y="83.2">!C</text>
<text x="172.2" y="79.8">6</text>
<text x="172.2" y="82.3">7</text>
<text x="216.7" y="79.4">VREF</text>
<text x="10.4" y="85.7">B</text>
<text x="166.3" y="85.8">!D</text>
<text x="172.2" y="84.9">8</text>
<text x="408.4" y="85.7">B</text>
<text x="103.5" y="92" transform="rotate(-90 103.5 92)">3V3</text>
<text x="118.9" y="94.7">3V3</text>
<text x="97.5" y="100.8" transform="rotate(-90 97.5 100.8)">1</text>
<text x="100.1" y="101.3" transform="rotate(-90 100.1 101.3)">24</text>
<text x="102.6" y="101.3" transform="rotate(-90 102.6 101.3)">36</text>
<text x="105.2" y="101.3" transform="rotate(-90 105.2 101.3)">48</text>
<text x="107.7" y="100.8" transform="rotate(-90 107.7 100.8)">9</text>
<text x="76.9" y="104.8">NRST</text>
<text x="85.9" y="103.9">7</text>
<text x="75.7" y="109.9">BOOT0</text>
<text x="85.4" y="109">44</text>
<text x="74.2" y="117.5">OSCOUT</text>
<text x="76.1" y="115">OSCIN</text>
<text x="85.9" y="114.1">5</text>
<text x="85.9" y="116.6">6</text>
<text x="179.7" y="118.6" transform="rotate(-90 179.7 118.6)">3V3</text>
<text x="77.3" y="125.1">PC14</text>
<text x="85.9" y="121.7">2</text>
<text x="85.9" y="124.2">3</text>
<text x="180.6" y="123.7" transform="rotate(-90 180.6 123.7)">1</text>
<text x="264.8" y="123.7" transform="rotate(-90 264.8 123.7)">3V3</text>
<text x="311.8" y="123.7" transform="rotate(-90 311.8 123.7)">3V3</text>
<text x="77.3" y="127.7">PC15</text>
<text x="85.4" y="131.9">18</text>
<text x="85.9" y="126.8">4</text>
<text x="115.9" y="131.9">10</text>
<text x="156.9" y="127.7">BOOT0</text>
<text x="176" y="128.6">2</text>
<text x="180.6" y="131.3" transform="rotate(-90 180.6 131.3)">3</text>
<text x="205.6" y="131.5">3V3</text>
<text x="216.1" y="130.6">1</text>
<text x="224.9" y="130.6">2</text>
<text x="233.2" y="131.5">3V3</text>
<text x="10.4" y="135.7">C</text>
<text x="72.2" y="135.3">SENSE_OP</text>
<text x="75.7" y="137.8">BOOT1</text>
<text x="85.4" y="134.4">19</text>
<text x="85.4" y="136.9">20</text>
<text x="115.9" y="134.4">11</text>
<text x="115.9" y="136.9">12</text>
<text x="121.4" y="137.8">B</text>
<text x="121.4" y="132.8">A</text>
<text x="121.4" y="135.3">!A</text>
<text x="194.2" y="135.3">3V3</text>
<text x="216.1" y="133.1">3</text>
<text x="216.1" y="135.7">5</text>
<text x="224.9" y="133.1">4</text>
<text x="224.9" y="135.7">6</text>
<text x="408.4" y="135.7">C</text>
<text x="85.4" y="139.5">39</text>
<text x="85.4" y="142">40</text>
<text x="115.9" y="139.5">13</text>
<text x="115.9" y="142">14</text>
<text x="121.4" y="142.9">C</text>
<text x="121.4" y="140.4">!B</text>
<text x="193.4" y="139.1">SWDCLK</text>
<text x="193.9" y="141.6">SWDIO</text>
<text x="216.1" y="138.2">7</text>
<text x="216.1" y="140.8">9</text>
<text x="224.5" y="140.8">10</text>
<text x="224.9" y="138.2">8</text>
<text x="254.7" y="139.1">NRST</text>
<text x="293.3" y="139.1">USER_BUTTON</text>
<text x="348.6" y="138.9" transform="rotate(-90 348.6 138.9)">3V3</text>
<text x="356.2" y="138.9" transform="rotate(-90 356.2 138.9)">3V3</text>
<text x="78.1" y="148">CLK</text>
<text x="85.4" y="144.6">41</text>
<text x="85.4" y="147.1">42</text>
<text x="85.4" y="149.6">43</text>
<text x="115.9" y="144.6">15</text>
<text x="115.9" y="147.1">16</text>
<text x="115.9" y="149.6">17</text>
<text x="121.4" y="148">D</text>
<text x="121.4" y="145.5">!C</text>
<text x="179.7" y="145.3" transform="rotate(-90 179.7 145.3)">3V3</text>
<text x="78" y="150.5">SDA</text>
<text x="85.4" y="152.2">45</text>
<text x="85.4" y="154.7">46</text>
<text x="115.9" y="152.2">29</text>
<text x="115.9" y="154.7">30</text>
<text x="121.4" y="155.6">TX</text>
<text x="121.4" y="150.5">!D</text>
<text x="156.9" y="154.3">BOOT1</text>
<text x="176" y="155.2">2</text>
<text x="180.6" y="150.4" transform="rotate(-90 180.6 150.4)">1</text>
<text x="348.6" y="154.3" transform="rotate(-90 348.6 154.3)">CLK</text>
<text x="356.2" y="154.4" transform="rotate(-90 356.2 154.4)">SDA</text>
<text x="85.4" y="157.3">21</text>
<text x="85.4" y="159.8">22</text>
<text x="115.9" y="157.3">31</text>
<text x="115.9" y="159.8">32</text>
<text x="121.4" y="158.2">RX</text>
<text x="121.4" y="160.7">USB-</text>
<text x="180.6" y="158" transform="rotate(-90 180.6 158)">3</text>
<text x="74.5" y="165.8">OP_SCK</text>
<text x="75.8" y="163.2">OP_CS</text>
<text x="85.4" y="162.3">25</text>
<text x="85.4" y="164.9">26</text>
<text x="85.4" y="167.4">27</text>
<text x="115.9" y="162.3">33</text>
<text x="115.9" y="164.9">34</text>
<text x="115.9" y="167.4">37</text>
<text x="121.4" y="165.8">SWDIO</text>
<text x="121.4" y="163.2">USB+</text>
<text x="68.5" y="168.3">USER_BUTTON</text>
<text x="76.6" y="170.9">OP_SI</text>
<text x="85.4" y="170">28</text>
<text x="115.9" y="170">38</text>
<text x="121.4" y="168.3">SWDCLK</text>
<text x="97.5" y="175" transform="rotate(-90 97.5 175)">23</text>
<text x="100.1" y="175" transform="rotate(-90 100.1 175)">35</text>
<text x="102.6" y="175" transform="rotate(-90 102.6 175)">47</text>
<text x="105.2" y="174.5" transform="rotate(-90 105.2 174.5)">8</text>
<text x="10.4" y="185.7">D</text>
<text x="181.8" y="185.2">A4</text>
<text x="256.7" y="185.2">1</text>
<text x="408.4" y="185.7">D</text>
<text x="181.8" y="190.3">A5</text>
<text x="197.6" y="186.1">VBUS</text>
<text x="248.8" y="186.1">3V3</text>
<text x="249.5" y="191.2">RX</text>
<text x="249.7" y="188.6">TX</text>
<text x="256.7" y="187.7">2</text>
<text x="256.7" y="190.3">3</text>
<text x="304.7" y="187.4">3V3</text>
<text x="76.8" y="196.1" transform="rotate(-90 76.8 196.1)">OSCIN</text>
<text x="89.5" y="196.1" transform="rotate(-90 89.5 196.1)">OSCOUT</text>
<text x="181.8" y="197.9">A7</text>
<text x="181.8" y="192.8">B5</text>
<text x="256.7" y="192.8">4</text>
<text x="281.3" y="197.5">VBUS</text>
<text x="314.5" y="196.6">1</text>
<text x="327.2" y="196.6">5</text>
<text x="360.2" y="197.5">3V3</text>
<text x="108.6" y="203.7" transform="rotate(-90 108.6 203.7)">PC14</text>
<text x="123.8" y="203.7" transform="rotate(-90 123.8 203.7)">PC15</text>
<text x="181.8" y="203">A6</text>
<text x="181.8" y="200.4">B7</text>
<text x="211.6" y="203.9">USB+</text>
<text x="211.6" y="198.8">USB-</text>
<text x="314.5" y="199.2">3</text>
<text x="327.2" y="199.2">4</text>
<text x="181.8" y="205.5">B6</text>
<text x="248.2" y="207.7">SDA</text>
<text x="256.7" y="206.8">1</text>
<text x="256.7" y="209.3">2</text>
<text x="321.1" y="206.3" transform="rotate(-90 321.1 206.3)">2</text>
<text x="114" y="213.9" transform="rotate(-90 114 213.9)">1</text>
<text x="116.6" y="213.9" transform="rotate(-90 116.6 213.9)">4</text>
<text x="181.8" y="213.1">A8</text>
<text x="181.8" y="215.7">B8</text>
<text x="248.3" y="210.2">CLK</text>
<text x="248.8" y="212.8">3V3</text>
<text x="256.7" y="211.9">3</text>
<text x="256.7" y="214.4">4</text>
<text x="198.8" y="221.6" transform="rotate(-90 198.8 221.6)">VBUS</text>
<text x="114" y="225.3" transform="rotate(-90 114 225.3)">2</text>
<text x="116.6" y="225.3" transform="rotate(-90 116.6 225.3)">3</text>
<text x="162.3" y="222.1" transform="rotate(-90 162.3 222.1)">S1</text>
<text x="169.9" y="222.1" transform="rotate(-90 169.9 222.1)">A1</text>
<text x="10.4" y="235.7">E</text>
<text x="408.4" y="235.7">E</text>
<text x="10.5" y="285.7">F</text>
<text x="35" y="286.7">1</text>
<text x="85" y="286.7">2</text>
<text x="135" y="286.7">3</text>
<text x="185" y="286.7">4</text>
<text x="235" y="286.7">5</text>
<text x="285" y="286.7">6</text>
<text x="335" y="286.7">7</text>
<text x="385" y="286.7">8</text>
<text x="408.5" y="285.7">F</text>
</g>
<g font-size="1.8" fill="#008484">
<text x="307" y="47">C21</text>
<text x="334.9" y="47">C22</text>
<text x="217.2" y="53.1">100nF</text>
<text x="218.1" y="50.8">C12</text>
<text x="251.2" y="51.9">JP1</text>
<text x="306.1" y="49.3">100nF</text>
<text x="319.5" y="52.5">GND</text>
<text x="334" y="49.3">100nF</text>
<text x="347.5" y="52.5">GND</text>
<text x="230.6" y="56.3">GND</text>
<text x="244.9" y="54.2">Jumper_NO_Small</text>
<text x="262.4" y="56.3">GND</text>
<text x="173.1" y="64.6">GeneratorSensor</text>
<text x="179.2" y="62.3">U1</text>
<text x="236.4" y="63.8">U2</text>
<text x="282.2" y="61.6">R19</text>
<text x="288.7" y="61.6">160R</text>
<text x="329.2" y="63">U6</text>
<text x="329.4" y="65.5">AD8603</text>
<text x="71.1" y="66.6">100nF</text>
<text x="73.3" y="69.2">C15</text>
<text x="82.5" y="66.6">100nF</text>
<text x="84.7" y="69.2">C14</text>
<text x="94" y="66.6">100nF</text>
<text x="96.1" y="69.2">C13</text>
<text x="105.4" y="66.6">100nF</text>
<text x="107.6" y="69.2">C10</text>
<text x="116.8" y="66.6">100nF</text>
<text x="119.5" y="69.2">C9</text>
<text x="175" y="68">A+</text>
<text x="175" y="70.5">B+</text>
<text x="231.2" y="66.2">MCP6S21-I_SN</text>
<text x="289.6" y="70">ADR510ARTZ-REEL7</text>
<text x="297.3" y="67.7">U5</text>
<text x="321.4" y="66.7">+</text>
<text x="324.5" y="67.1" transform="rotate(-90 324.5 67.1)">V+</text>
<text x="175" y="73.1">C+</text>
<text x="175" y="75.6">D+</text>
<text x="179.7" y="76.9">SENSE</text>
<text x="79.6" y="82.2" transform="rotate(-90 79.6 82.2)">GND</text>
<text x="91" y="82.2" transform="rotate(-90 91 82.2)">GND</text>
<text x="102.4" y="82.2" transform="rotate(-90 102.4 82.2)">GND</text>
<text x="113.8" y="82.2" transform="rotate(-90 113.8 82.2)">GND</text>
<text x="125.3" y="82.2" transform="rotate(-90 125.3 82.2)">GND</text>
<text x="175" y="78.1">A-</text>
<text x="331.6" y="80.6">R2</text>
<text x="336.7" y="80.6">5K</text>
<text x="345.1" y="78.1">C23</text>
<text x="346.8" y="80.6">NP</text>
<text x="111.4" y="88.7">FB1</text>
<text x="324.7" y="87.3" transform="rotate(-90 324.7 87.3)">GND</text>
<text x="107" y="90.9">0R / BLM18KG260TN1D</text>
<text x="311.3" y="94.6">R1</text>
<text x="316.5" y="94.6">10K</text>
<text x="113.2" y="101.1">U4</text>
<text x="238.3" y="96.2" transform="rotate(-90 238.3 96.2)">GND</text>
<text x="287.8" y="98.7" transform="rotate(-90 287.8 98.7)">GND</text>
<text x="317.3" y="101.1">GND</text>
<text x="88.1" y="104.8">NRST</text>
<text x="98.4" y="107" transform="rotate(-90 98.4 107)">VBAT</text>
<text x="101" y="105.9" transform="rotate(-90 101 105.9)">VDD</text>
<text x="103.5" y="105.9" transform="rotate(-90 103.5 105.9)">VDD</text>
<text x="106" y="105.9" transform="rotate(-90 106 105.9)">VDD</text>
<text x="108.6" y="107.1" transform="rotate(-90 108.6 107.1)">VDDA</text>
<text x="88.1" y="109.9">BOOT0</text>
<text x="88.1" y="115">PD0</text>
<text x="88.1" y="117.5">PD1</text>
<text x="88.1" y="122.6">PC13</text>
<text x="88.1" y="125.1">PC14</text>
<text x="166.5" y="122.6">R4</text>
<text x="166.8" y="125.2">100K</text>
<text x="88.1" y="127.7">PC15</text>
<text x="181" y="128.9">Open</text>
<text x="181" y="126.6">JP2</text>
<text x="198.6" y="130.1">100K</text>
<text x="210.9" y="128.3">Conn_02x05_Odd_Even</text>
<text x="220" y="126">J1</text>
<text x="88.1" y="132.8">PB0</text>
<text x="88.1" y="135.3">PB1</text>
<text x="88.1" y="137.8">PB2</text>
<text x="111.6" y="132.8">PA0</text>
<text x="111.6" y="135.3">PA1</text>
<text x="111.6" y="137.8">PA2</text>
<text x="198.4" y="132.7">R11</text>
<text x="260.5" y="132.7">R3</text>
<text x="266" y="132.7">10k</text>
<text x="274.4" y="135.1">3-1437565-0</text>
<text x="278.3" y="132.8">S1</text>
<text x="305.1" y="132.7">R14</text>
<text x="313" y="132.7">10k</text>
<text x="322.7" y="135.1">3-1437565-0</text>
<text x="326.6" y="132.8">S2</text>
<text x="88.1" y="140.4">PB3</text>
<text x="88.1" y="142.9">PB4</text>
<text x="111.6" y="140.4">PA3</text>
<text x="111.6" y="142.9">PA4</text>
<text x="177.2" y="139.7">GND</text>
<text x="88.1" y="145.5">PB5</text>
<text x="88.1" y="148">PB6</text>
<text x="111.6" y="145.5">PA5</text>
<text x="111.6" y="148">PA6</text>
<text x="211.3" y="147.9">100K</text>
<text x="230.6" y="147.4">GND</text>
<text x="266.8" y="144.3">C11</text>
<text x="266.8" y="146.6">1uf</text>
<text x="313.8" y="144.3">C20</text>
<text x="313.8" y="146.6">1uf</text>
<text x="342.6" y="146.6">4.7K</text>
<text x="343.2" y="144.1">R12</text>
<text x="357.9" y="146.6">4.7K</text>
<text x="358.4" y="144.1">R13</text>
<text x="88.1" y="150.5">PB7</text>
<text x="88.1" y="153.1">PB8</text>
<text x="88.1" y="155.6">PB9</text>
<text x="111.6" y="150.5">PA7</text>
<text x="111.6" y="153.1">PA8</text>
<text x="111.6" y="155.6">PA9</text>
<text x="181" y="155.5">Open</text>
<text x="181" y="153.2">JP3</text>
<text x="211.1" y="150.5">R10</text>
<text x="88.1" y="158.2">PB10</text>
<text x="88.1" y="160.7">PB11</text>
<text x="110.6" y="158.2">PA10</text>
<text x="110.6" y="160.7">PA11</text>
<text x="166.8" y="156.8">100K</text>
<text x="168.5" y="159.3">R20</text>
<text x="207.7" y="157.5">GND</text>
<text x="262.3" y="156.2">GND</text>
<text x="287.7" y="156.2">GND</text>
<text x="309.3" y="156.2">GND</text>
<text x="336" y="156.2">GND</text>
<text x="88.1" y="163.2">PB12</text>
<text x="88.1" y="165.8">PB13</text>
<text x="110.6" y="163.2">PA12</text>
<text x="110.6" y="165.8">PA13</text>
<text x="177.2" y="166.4">GND</text>
<text x="88.1" y="168.3">PB14</text>
<text x="88.1" y="170.9">PB15</text>
<text x="98.4" y="172.2" transform="rotate(-90 98.4 172.2)">VSS</text>
<text x="101" y="172.2" transform="rotate(-90 101 172.2)">VSS</text>
<text x="103.5" y="172.2" transform="rotate(-90 103.5 172.2)">VSS</text>
<text x="106" y="172.2" transform="rotate(-90 106 172.2)">VSSA</text>
<text x="110.6" y="168.3">PA14</text>
<text x="110.6" y="170.9">PA15</text>
<text x="107.3" y="176">STM32F103C8Tx</text>
<text x="171.9" y="179.4">J3</text>
<text x="161.2" y="181.7">USB_C_Receptacle_USB2.0</text>
<text x="315.8" y="183.5" transform="rotate(-90 315.8 183.5)">D1</text>
<text x="318.1" y="183.7" transform="rotate(-90 318.1 183.7)">LED</text>
<text x="325.4" y="184.9">R15</text>
<text x="325.5" y="182.3">250R</text>
<text x="99.8" y="186.7">GND</text>
<text x="174.4" y="186.1">VBUS</text>
<text x="175.8" y="191.2">CC1</text>
<text x="262.6" y="188.9">J2</text>
<text x="263" y="191.2">Conn_01x04</text>
<text x="320.2" y="191.4">U3</text>
<text x="337.8" y="188.6" transform="rotate(-90 337.8 188.6)">GND</text>
<text x="81.5" y="197.6">1M</text>
<text x="175.8" y="193.7">CC2</text>
<text x="189.4" y="196.2">R5</text>
<text x="192.7" y="196.2">20R</text>
<text x="226.2" y="196.2">R8</text>
<text x="236.3" y="196.2">R9</text>
<text x="315.7" y="193.7">TPS79333-EP</text>
<text x="316.5" y="197.5">IN</text>
<text x="322.4" y="197.5">OUT</text>
<text x="81.7" y="200.1">R133</text>
<text x="177" y="203.9">D+</text>
<text x="227.1" y="198.7">5.1K</text>
<text x="237.2" y="198.7">5.1K</text>
<text x="250.9" y="200.7">GND</text>
<text x="294.6" y="202.6">C1</text>
<text x="306.1" y="202.6">C3</text>
<text x="316.5" y="200.1">EN</text>
<text x="323.7" y="200.1">BP</text>
<text x="333" y="203.9">C17</text>
<text x="354.3" y="203.9">C7</text>
<text x="80.2" y="208.3">8MHz</text>
<text x="81.5" y="206">Y1</text>
<text x="177" y="206.4">D+</text>
<text x="189.5" y="208.9">20R</text>
<text x="190.6" y="206.3">R6</text>
<text x="223" y="208.3">GND</text>
<text x="233.1" y="208.3">GND</text>
<text x="294.9" y="204.9">100nF</text>
<text x="306.3" y="204.9">100nF</text>
<text x="321.9" y="204.3" transform="rotate(-90 321.9 204.3)">GND</text>
<text x="333.2" y="206.5">100nF</text>
<text x="344.2" y="204">C6</text>
<text x="344.3" y="206.3">10uF</text>
<text x="354.6" y="206.2">100nF</text>
<text x="114.5" y="211.5">U9</text>
<text x="174.6" y="214">SBU1</text>
<text x="201.2" y="210.8" transform="rotate(-90 201.2 210.8)">R7</text>
<text x="202.9" y="210.1">4.7K</text>
<text x="262.6" y="210.5">J4</text>
<text x="266.1" y="214" transform="rotate(-90 266.1 214)">Conn_01x04</text>
<text x="290.3" y="214.7">GND</text>
<text x="301.7" y="214.7">GND</text>
<text x="319.5" y="214.7">GND</text>
<text x="329.6" y="214.7">GND</text>
<text x="339.8" y="214.7">GND</text>
<text x="350" y="214.7">GND</text>
<text x="69.4" y="218.9">12pF</text>
<text x="71.5" y="216.6">C2</text>
<text x="91.4" y="216.7">C4</text>
<text x="91.6" y="219">12pF</text>
<text x="102.3" y="218.9">8pF</text>
<text x="103.2" y="216.6">C5</text>
<text x="114.9" y="216.7" transform="rotate(-90 114.9 216.7)">1</text>
<text x="117.5" y="216.7" transform="rotate(-90 117.5 216.7)">4</text>
<text x="125.7" y="216.7">C8</text>
<text x="125.8" y="219">8pF</text>
<text x="163.2" y="217.5" transform="rotate(-90 163.2 217.5)">SHIELD</text>
<text x="170.8" y="217.5" transform="rotate(-90 170.8 217.5)">GND</text>
<text x="174.6" y="216.6">SBU2</text>
<text x="74.4" y="227.4">GND</text>
<text x="87.1" y="227.4">GND</text>
<text x="106.1" y="227.4">GND</text>
<text x="114.9" y="222.5" transform="rotate(-90 114.9 222.5)">DNC</text>
<text x="117.5" y="222.5" transform="rotate(-90 117.5 222.5)">DNC</text>
<text x="121.4" y="227.4">GND</text>
<text x="250.6" y="222.3">GND</text>
<text x="113.3" y="229.3">Clock</text>
<text x="160.7" y="232.4">GND</text>
<text x="168.4" y="232.4">GND</text>
</g>
<text font-size="1.8" fill="#0000c2" x="162.6" y="90">18mm height of the caps</text>
<g font-size="1.4" fill="#840000">
<text x="228.2" y="70.9">2</text>
<text x="228.2" y="68.4">5</text>
<text x="246" y="68.4">8</text>
<text x="228.2" y="76">6</text>
<text x="228.2" y="73.4">7</text>
<text x="246" y="73.4">1</text>
<text x="289.2" y="72.2">1</text>
<text x="307" y="77.3">3</text>
<text x="228.2" y="78.5">3</text>
<text x="289.2" y="82.3">2</text>
<text x="237.2" y="85.5" transform="rotate(-90 237.2 85.5)">4</text>
<text x="272.7" y="138.2">1</text>
<text x="285.4" y="138.2">4</text>
<text x="320.9" y="138.2">1</text>
<text x="333.6" y="138.2">4</text>
</g>
<g font-size="1.4" fill="#008484">
<text x="232.2" y="71.7">CH0</text>
<text x="232.2" y="69.1">CS</text>
<text x="239.8" y="69.1">VDD</text>
<text x="232.2" y="76.7">SI</text>
<text x="232.2" y="74.2">SCK</text>
<text x="238.9" y="74.2">VOUT</text>
<text x="232.2" y="79.3">VREF</text>
<text x="238" y="81.6" transform="rotate(-90 238 81.6)">VSS</text>
<text x="299.2" y="78">TRIM/NC</text>
</g>
<text font-size="1.4" fill="#0000c2" x="328.9" y="92.5">Vout = 1 + R2/R1</text>
</svg>
